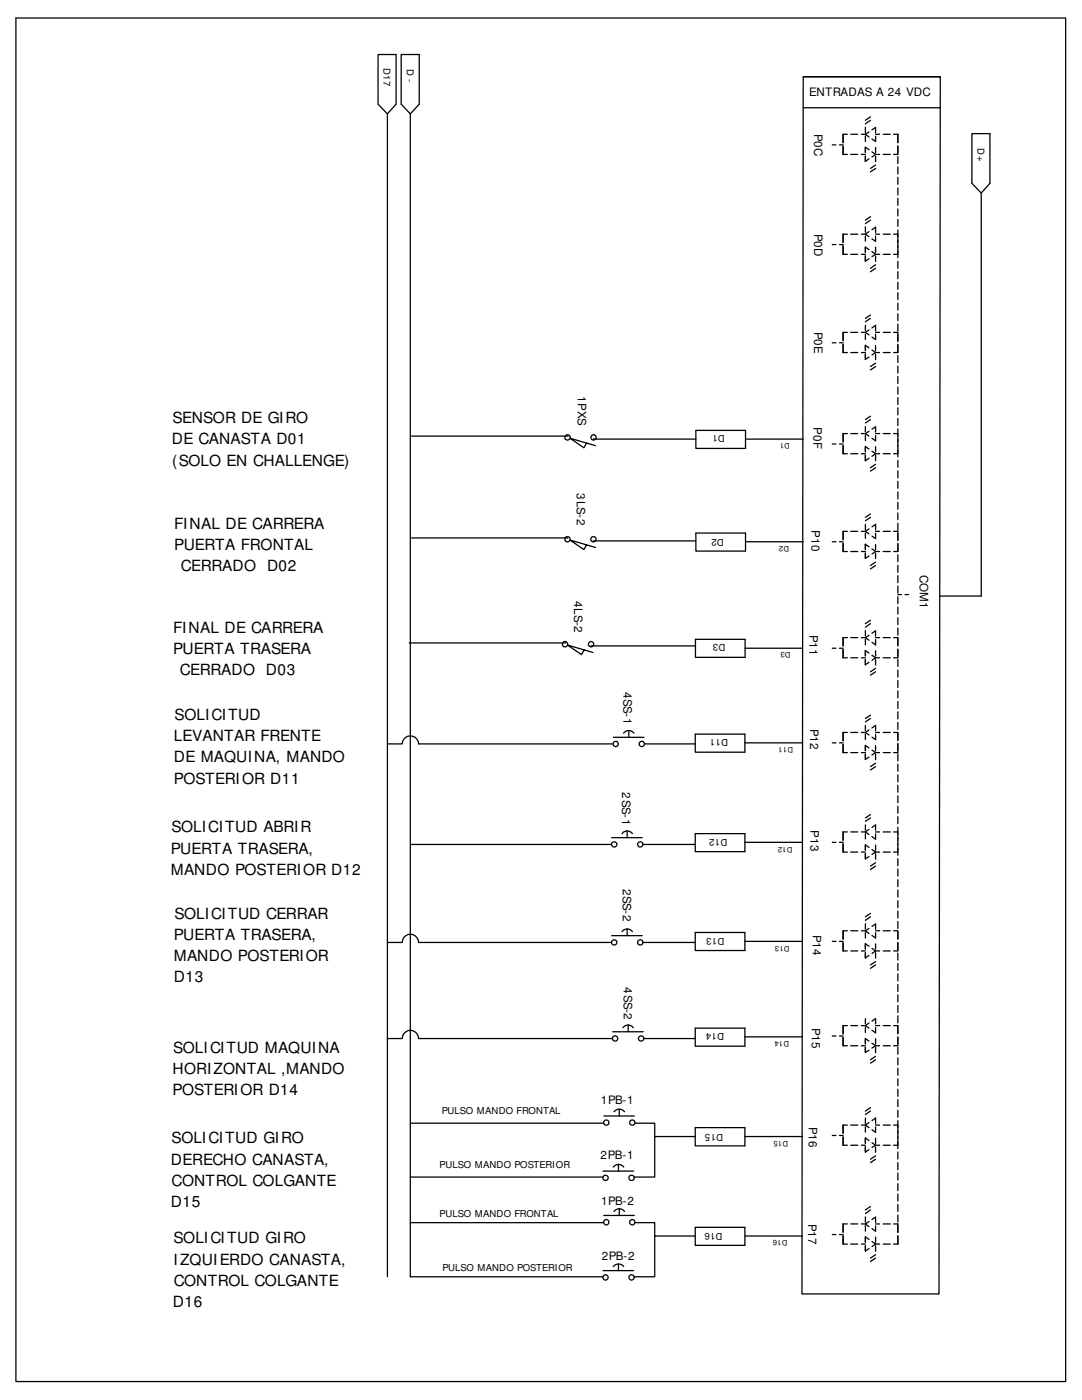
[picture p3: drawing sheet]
<svg xmlns="http://www.w3.org/2000/svg" width="216mm" height="279mm" viewBox="0 0 216 279" stroke-linecap="round" stroke-linejoin="round" font-family="sans-serif">
<g fill="none" stroke="#000" stroke-width=".25">
<path d="M3.2 3.6h209.4v272.1h-209.4zM75.4 10.9h3.6v9.9l-1.7 1.9-1.9-1.9zM80.1 10.9h3.6v9.9l-1.8 1.9-1.8-1.9zM160.3 15.3h27.3l-.2 242.9h-27.4zM160.3 15.3h27.3M77.3 22.7v232.1M81.9 22.7v232.1h38.4M160.3 21.5h27.3M166.1 28.9h.7M167.5 28.9h.7M168.2 29.2v1.6h.9M169.1 26.8h-.9v1.7"/>
<path d="M169.8 30.8h1.4M169.8 26.8h1.4M171.9 30.8h.8M171.9 26.8h.8M172.7 25.4v1.1M172.7 27.1v1.1M172.7 31.2v1l.7-.5M172.7 26.8l.7 .5M173.4 29.9l-.7-.5v1M173.4 26.3l-.7 .5M173.7 23.3l-1 .7M173.7 24l-1 .7"/>
<path d="M174 25.9l.7-.5v1.1M174 30.3l.7 .5M174.7 27.2v1l-.7-.5M174.7 29.4v1.1M174.7 31.2v1.1M174.7 30.8h.8M174.7 30.8l-.7 .5M174.7 26.8h.8M174.7 32.9l-1 .7M174.7 33.6l-1 .7M176.2 30.8h1.4M176.2 26.8h1.4"/>
<path d="M178.3 26.8h.9v1.7M179.2 29.1v1.7h-.9M179.2 31.2v1.4M179.2 33.3v1.4M179.2 35.4v1.4M179.2 37.5v1.4M179.2 39.6v1.4M193.9 26.7h3.6v9.9l-1.7 1.9-1.9-1.9zM195.8 38.5v80.5h-8.2M166.1 48.8h.7M167.5 48.8h.7M168.2 49.1v1.7h.9"/>
<path d="M169.1 46.7h-.9v1.7M169.8 50.8h1.4M169.8 46.7h1.4M171.9 50.8h.8M171.9 46.7h.8M172.7 45.3v1.1M172.7 47.1v1M172.7 51.1v1l.7-.5M172.7 46.7l.7 .5M173.4 49.8l-.7-.5v1.1M173.4 46.2l-.7 .5M173.7 43.2l-1 .7"/>
<path d="M173.7 43.9l-1 .7M174 50.2l.7 .6M174 45.8l.7-.5v1.1M174.7 50.8h.8M174.7 50.8l-.7 .4M174.7 47.1v1.1l-.7-.5M174.7 49.3v1.1M174.7 51.1v1.1M174.7 46.7h.8M174.7 52.8l-1 .8M174.7 53.6l-1 .6M176.2 50.8h1.4"/>
<path d="M176.2 46.7h1.4M178.3 50.8h.9M178.3 46.7h.9M179.2 41.7v1.4M179.2 43.8v1.4M179.2 45.9v5.5M179.2 52.2v1.4M179.2 54.2v1.4M179.2 56.3v1.4M179.2 58.4v1.4M166.1 68.4h.7M167.5 68.4h.7"/>
<path d="M168.2 68.7v1.7h.9M169.1 66.3h-.9v1.7M169.8 70.4h1.4M169.8 66.3h1.4M171.9 70.4h.8M171.9 66.3h.8M172.7 64.9v1.1M172.7 66.7v1M172.7 70.7v1l.7-.5M172.7 66.3l.7 .5M173.4 69.4l-.7-.5v1.1M173.4 65.8l-.7 .5"/>
<path d="M173.7 62.9l-1 .6M173.7 63.5l-1 .7M174 65.4l.7-.5v1.1M174 69.8l.7 .6M174.7 66.7v1.1l-.7-.5M174.7 69v1M174.7 70.7v1.1M174.7 70.4h.8M174.7 70.4l-.7 .4M174.7 66.3h.8M174.7 72.5l-1 .7M174.7 73.2l-1 .6"/>
<path d="M176.2 70.4h1.4M176.2 66.3h1.4M178.3 66.3h.9v1.9M179.2 60.5v1.4M179.2 62.6v1.4M179.2 64.7v1.4M179.2 68.7v1.7h-.9M179.2 71v1.3M179.2 73.1v1.4M179.2 75.1v1.4M179.2 77.3v1.4M179.2 79.3v1.4"/>
<path d="M82.1 87h31.3M117.1 88.4l-.6 1-2.8-1.9 5.1 1.4M118.4 87.6h20.5M138.9 85.9h9.9v3.6h-9.9zM148.8 87.6h11.5M166.1 88.6h.7M167.5 88.6h.7M168.2 88.9v1.7h.9M169.1 86.5h-.9v1.7M169.8 90.6h1.4M169.8 86.5h1.4M171.9 90.6h.8"/>
<path d="M171.9 86.5h.8M172.7 85.1v1.1M172.7 86.9v1M172.7 90.8v1.1l.7-.5M172.7 86.5l.7 .5M173.4 89.6l-.7-.5v1.1M173.4 86.1l-.7 .4M173.7 83.1l-1 .6M173.7 83.7l-1 .7M174 85.6l.7-.4v1M174 90l.7 .6M174.7 86.9v1.1l-.7-.5"/>
<path d="M174.7 89.2v1M174.7 90.9v1M174.7 90.6h.8M174.7 90.6l-.7 .5M174.7 86.5h.8M174.7 92.7l-1 .6M174.7 93.3l-1 .7M176.2 90.6h1.4M176.2 86.5h1.4M178.3 90.6h.9M178.3 86.5h.9M179.2 81.4v1.4"/>
<path d="M179.2 83.5v1.4M179.2 85.6v5.6M179.2 91.9v1.4M179.2 94v1.4M179.2 96.1v1.4M179.2 98.2v1.4M82.1 107.4h31.2M117.1 108.8l-.6 .9-2.8-1.9 5.1 1.5M118.4 107.9h20.5M138.9 106.4h9.9v3.6h-9.9zM148.8 108.1h11.5M166.1 108.1h.7"/>
<path d="M167.5 108.1h.7M168.2 108.4v1.7h.9M169.1 106h-.9v1.7M169.8 110.1h1.4M169.8 106h1.4M171.9 110.1h.8M171.9 106h.8M172.7 104.6v1.1M172.7 106.4v1M172.7 110.4v1l.7-.4M172.7 106l.7 .6M173.4 109.1l-.7-.5v1.1"/>
<path d="M173.4 105.5l-.7 .5M173.7 102.6l-1 .7M173.7 103.3l-1 .6M174 105.2l.7-.6v1.1M174 109.6l.7 .5M174.7 106.4v1.1l-.7-.5M174.7 108.7v1M174.7 110.4v1.1M174.7 110.1h.8M174.7 110.1l-.7 .5M174.7 106h.8M174.7 112.2l-1 .7"/>
<path d="M174.7 112.9l-1 .6M176.2 110.1h1.4M176.2 106h1.4M178.3 106h.9v1.9M179.2 100.2v1.4M179.2 102.4v1.3M179.2 104.4v1.4M179.2 108.4v1.7h-.9M179.2 110.7v1.4M179.2 112.8v1.4M179.2 114.9v1.4M179.2 117v1.4"/>
<path d="M179.2 119.1v1.4M179.2 118.7h.7M180.6 118.7h.7M81.7 128.3h31.2M116.5 129.7l-.5 .9-2.8-1.9 5.1 1.5M117.9 128.9h20.9M138.8 127.6h9.9v3.6h-9.9zM148.7 129.4h11.4M166.1 129.4h.7M167.5 129.4h.7M168.2 129.6v1.7h.9M169.1 127.3h-.9v1.6"/>
<path d="M169.8 131.3h1.4M169.8 127.3h1.4M171.9 131.3h.8M171.9 127.3h.8M172.7 125.9v1M172.7 127.6v1.1M172.7 131.6v1.1l.7-.5M172.7 127.3l.7 .5M173.4 130.3l-.7-.5v1.1M173.4 126.8l-.7 .5M173.7 123.8l-1 .7M173.7 124.5l-1 .7"/>
<path d="M174 126.4l.7-.5v1.1M174 130.8l.7 .5M174.7 127.6v1.1l-.7-.5M174.7 129.9v1M174.7 131.6v1.1M174.7 131.3h.8M174.7 131.3l-.7 .5M174.7 127.3h.8M174.7 133.4l-1 .7M174.7 134.1l-1 .6M176.2 131.3h1.4M176.2 127.3h1.4"/>
<path d="M178.3 127.3h.9v1.6M179.2 121.2v1.4M179.2 123.3v1.4M179.2 125.3v1.4M179.2 129.5v1.8h-.9M179.2 131.6v1.4M179.2 133.7v1.4M179.2 135.8v1.4M179.2 137.9v1.4M179.2 140v1.4M77.3 148.5h3a1.63 1.63 0 0 1 1.6-1.6 1.63 1.63 0 0 1 1.6 1.6h38.8M122.4 147.2h6.1"/>
<path d="M124.4 146.3a1.31 1.31 0 0 1 2.1 0M125.5 145.8v1.4M128.6 148.5h10.1M138.7 146.5h9.9v3.6h-9.9zM148.6 148.3h11.5M166.1 148.3h.7M167.5 148.3h.7M168.2 148.5v1.7h.9M169.1 146.2h-.9v1.6M169.8 150.2h1.4M169.8 146.2h1.4M171.9 150.2h.8"/>
<path d="M171.9 146.2h.8M172.7 144.8v1M172.7 146.5v1.1M172.7 150.5v1.1l.7-.5M172.7 146.2l.7 .5M173.4 149.3l-.7-.5v1M173.4 145.7l-.7 .5M173.7 142.7l-1 .7M173.7 143.4l-1 .7M174 145.3l.7-.5v1M174 149.7l.7 .5M174.7 146.6v1l-.7-.5"/>
<path d="M174.7 148.8v1.1M174.7 150.5v1.1M174.7 150.2h.8M174.7 150.2l-.7 .5M174.7 146.2h.8M174.7 152.3l-1 .7M174.7 153l-1 .7M176.2 150.2h1.4M176.2 146.2h1.4M178.3 146.2h.9v1.6M179.2 142.1v1.4M179.2 144.2v1.4"/>
<path d="M179.2 148.3v1.9h-.9M179.2 150.5v1.3M179.2 152.5v1.4M179.2 154.6v1.4M179.2 156.7v1.4M179.2 158.8v1.4M82 168.5h40M122 167.2h6.1M124.1 166.4a1.25 1.25 0 0 1 2.1 0M125.1 165.8v1.4M128.3 168.5h10.4M138.7 166.4h9.9v3.6h-9.9z"/>
<path d="M148.6 168.1h11.5M166.1 168.1h.7M167.5 168.1h.7M168.2 168.4v1.7h.9M169.1 166h-.9v1.7M169.8 170.1h1.4M169.8 166h1.4M171.9 170.1h.8M171.9 166h.8M172.7 164.6v1.1M172.7 166.4v1M172.7 170.3v1.1l.7-.5"/>
<path d="M172.7 166l.7 .5M173.4 169.1l-.7-.5v1.1M173.4 165.5l-.7 .5M173.7 162.6l-1 .6M173.7 163.2l-1 .7M174 165.1l.7-.5v1.1M174 169.5l.7 .6M174.7 166.4v1.1l-.7-.5M174.7 168.7v1M174.7 170.4v1M174.7 170.1h.8M174.7 170.1l-.7 .4"/>
<path d="M174.7 166h.8M174.7 172.2l-1 .6M174.7 172.8l-1 .7M176.2 170.1h1.4M176.2 166h1.4M178.3 170.1h.9M178.3 166h.9M179.2 160.9v1.4M179.2 163v1.4M179.2 165.1v5.6M179.2 171.4v1.4M179.2 173.4v1.4"/>
<path d="M179.2 175.6v1.4M179.2 177.6v1.4M179.2 179.7v1.4M77.3 188.1h3a1.63 1.63 0 0 1 1.6-1.7 1.63 1.63 0 0 1 1.6 1.7h38.5M122 186.7h6.1M124.1 185.9a1.25 1.25 0 0 1 2.1 0M125.1 185.4v1.3M128.3 188.1h10.4M138.7 186.1h9.9v3.6h-9.9zM148.6 187.9h11.5M166.1 187.9h.7M167.5 187.9h.7"/>
<path d="M168.2 188.1v1.7h.9M169.1 185.8h-.9v1.6M169.8 189.8h1.4M169.8 185.8h1.4M171.9 189.8h.8M171.9 185.8h.8M172.7 184.4v1M172.7 186.1v1.1M172.7 190.1v1.1l.7-.5M172.7 185.8l.7 .5M173.4 188.8l-.7-.5v1.1M173.4 185.3l-.7 .5"/>
<path d="M173.7 182.3l-1 .7M173.7 183l-1 .7M174 184.9l.7-.5v1.1M174 189.3l.7 .5M174.7 186.1v1.1l-.7-.5M174.7 188.4v1M174.7 190.1v1.1M174.7 189.8h.8M174.7 189.8l-.7 .5M174.7 185.8h.8M174.7 191.9l-1 .7M174.7 192.6l-1 .7"/>
<path d="M176.2 189.8h1.4M176.2 185.8h1.4M178.3 185.8h.9v1.6M179.2 181.8v1.4M179.2 183.9v1.4M179.2 188.1v1.7h-.9M179.2 190.2v1.4M179.2 192.3v1.4M179.2 194.4v1.3M179.2 196.5v1.4M179.2 198.5v1.4M77.3 207.3h3a1.63 1.63 0 0 1 1.6-1.7 1.63 1.63 0 0 1 1.6 1.7h38.7"/>
<path d="M122.3 205.9h6.1M124.3 205.1a1.25 1.25 0 0 1 2.1 0M125.3 204.6v1.3M128.5 207.3h10.2M138.7 205.2h9.9v3.6h-9.9zM148.6 206.9h11.5M166.1 206.8h.7M167.5 206.8h.7M168.2 207.1v1.6h.9M169.1 204.7h-.9v1.6M169.8 208.7h1.4M169.8 204.7h1.4"/>
<path d="M171.9 208.7h.8M171.9 204.7h.8M172.7 203.3v1M172.7 205v1.1M172.7 209v1.1l.7-.5M172.7 204.7l.7 .5M173.4 207.8l-.7-.5v1M173.4 204.2l-.7 .5M174 203.8l.7-.5v1M174 208.2l.7 .5M174.7 205.1v1l-.7-.5M174.7 207.3v1.1"/>
<path d="M174.7 209v1.1M174.7 208.7h.8M174.7 208.7l-.7 .5M174.7 204.7h.8M174.7 210.8l-1 .7M174.7 211.5l-1 .7M176.2 208.7h1.4M176.2 204.7h1.4M178.3 204.7h.9v1.6M179.2 200.7v1.4M179.2 202.7v1.4M179.2 206.9v1.8h-.9"/>
<path d="M179.2 209v1.4M179.2 211.1v1.4M179.2 213.2v1.4M179.2 215.3v1.4M179.2 217.4v1.4M179.2 219.5v1.4M81.9 224.2h38.5M81.9 234.9h38.4M120.3 233.7h6.1M120.5 222.7h6.1M122.4 232.9a1.25 1.25 0 0 1 2.1 0M122.5 221.9a1.36 1.36 0 0 1 2.1 0"/>
<path d="M123.4 232.4v1.3M123.6 221.4v1.3M126.7 224.2h3.9v2.6M138.7 225h9.9v3.7h-9.9zM138.7 226.8h-8.1v8.1h-4.1M148.6 226.8h11.5M166.1 226.6h.7M167.5 226.6h.7M168.2 226.9v1.7h.9M169.1 224.5h-.9v1.7M169.8 228.6h1.4M169.8 224.5h1.4"/>
<path d="M171.9 228.6h.8M171.9 224.5h.8M172.7 223.1v1.1M172.7 224.9v1M172.7 228.9v1l.7-.5M172.7 224.5l.7 .5M173.4 227.6l-.7-.5v1.1M173.4 224l-.7 .5M173.7 221.1l-1 .6M173.7 221.7l-1 .7M174 223.6l.7-.5v1.1M174 228l.7 .6"/>
<path d="M174.7 224.9v1.1l-.7-.5M174.7 227.2v1M174.7 228.9v1.1M174.7 228.6h.8M174.7 228.6l-.7 .4M174.7 224.5h.8M174.7 230.7l-1 .7M174.7 231.4l-1 .6M176.2 228.6h1.4M176.2 224.5h1.4M178.3 228.6h.9M178.3 224.5h.9"/>
<path d="M179.2 221.6v1.4M179.2 223.6v5.6M179.2 229.9v1.4M179.2 232v1.4M179.2 234.1v1.4M179.2 236.2v1.4M179.2 238.3v1.4M81.9 244h38.5M120.3 253.6h6.1M120.5 242.6h6.1M122.4 252.8a1.31 1.31 0 0 1 2.1 0M122.5 241.8a1.29 1.29 0 0 1 2.1 0"/>
<path d="M123.4 252.3v1.3M123.6 241.2v1.4M126.7 244h3.9v2.7M138.7 244.9h9.9v3.6h-9.9zM138.7 246.7h-8.1v8.1h-4.1M148.6 246.7h11.5M166.1 246.4h.7M167.5 246.4h.7M168.2 246.6v1.7h.9M169.1 244.3h-.9v1.6M169.8 248.3h1.4M169.8 244.3h1.4"/>
<path d="M171.9 248.3h.8M171.9 244.3h.8M172.7 242.9v1M172.7 244.6v1.1M172.7 248.6v1.1l.7-.5M172.7 244.3l.7 .5M173.4 247.4l-.7-.6v1.1M173.4 243.8l-.7 .5M173.7 240.8l-1 .7M173.7 241.5l-1 .7M174 243.4l.7-.5v1.1M174 247.8l.7 .5"/>
<path d="M174.7 244.6v1.1l-.7-.5M174.7 246.9v1M174.7 248.6v1.1M174.7 248.3h.8M174.7 248.3l-.7 .5M174.7 244.3h.8M174.7 250.4l-1 .7M174.7 251.1l-1 .7M176.2 248.3h1.4M176.2 244.3h1.4M178.3 244.3h.9v1.7M179.2 240.4v1.4"/>
<path d="M179.2 242.5v1.4M179.2 246.6v1.7h-.9"/>
<circle cx="113.3" cy="87.3" r=".54"/>
<circle cx="118.4" cy="87.3" r=".54"/>
<circle cx="113.2" cy="107.6" r=".54"/>
<circle cx="118.4" cy="107.6" r=".54"/>
<circle cx="112.7" cy="128.6" r=".54"/>
<circle cx="118" cy="128.6" r=".54"/>
<circle cx="122.9" cy="148.5" r=".54"/>
<circle cx="128.1" cy="148.5" r=".54"/>
<circle cx="122.6" cy="168.5" r=".54"/>
<circle cx="127.7" cy="168.5" r=".54"/>
<circle cx="122.6" cy="188.1" r=".54"/>
<circle cx="127.7" cy="188.1" r=".54"/>
<circle cx="122.7" cy="207.3" r=".54"/>
<circle cx="127.9" cy="207.3" r=".54"/>
<circle cx="120.8" cy="235.1" r=".54"/>
<circle cx="121" cy="224" r=".54"/>
<circle cx="126" cy="235.1" r=".55"/>
<circle cx="126.2" cy="224" r=".54"/>
<circle cx="120.8" cy="254.9" r=".54"/>
<circle cx="121" cy="243.9" r=".54"/>
<circle cx="126" cy="254.9" r=".55"/>
<circle cx="126.2" cy="243.9" r=".54"/>
</g>
<g font-size="3.1">
<text x="34.3" y="88.7">DE CANASTA D01</text>
<text x="34.4" y="84.5">SENSOR DE GIRO</text>
<text x="34.3" y="93">(SOLO EN CHALLENGE)</text>
<text x="34.8" y="105.5">FINAL DE CARRERA</text>
<text x="34.8" y="109.7">PUERTA FRONTAL</text>
<text x="36.1" y="114">CERRADO</text>
<text x="53.3" y="114">D02</text>
<text x="34.5" y="126.3">FINAL DE CARRERA</text>
<text x="34.5" y="130.6">PUERTA TRASERA</text>
<text x="35.9" y="134.8">CERRADO</text>
<text x="53.1" y="134.8">D03</text>
<text x="34.8" y="143.7">SOLICITUD</text>
<text x="34.7" y="147.9">LEVANTAR FRENTE</text>
<text x="34.7" y="152.1">DE MAQUINA, MANDO</text>
<text x="34.7" y="156.4">POSTERIOR D11</text>
<text x="34.2" y="166.1">SOLICITUD ABRIR</text>
<text x="34.1" y="170.3">PUERTA TRASERA,</text>
<text x="34.1" y="174.6">MANDO POSTERIOR D12</text>
<text x="34.8" y="183.3">SOLICITUD CERRAR</text>
<text x="34.7" y="187.6">PUERTA TRASERA,</text>
<text x="34.7" y="191.8">MANDO POSTERIOR</text>
<text x="34.7" y="196">D13</text>
<text x="34.4" y="214.3">HORIZONTAL ,MANDO</text>
<text x="34.5" y="210.1">SOLICITUD MAQUINA</text>
<text x="34.4" y="218.5">POSTERIOR D14</text>
<text x="34.1" y="232.4">DERECHO CANASTA,</text>
<text x="34.2" y="228.2">SOLICITUD GIRO</text>
<text x="34.2" y="236.6">CONTROL COLGANTE</text>
<text x="34.1" y="240.8">D15</text>
<text x="34.6" y="248.2">SOLICITUD GIRO</text>
<text x="34.6" y="252.4">IZQUIERDO CANASTA,</text>
<text x="34.7" y="256.6">CONTROL COLGANTE</text>
<text x="34.5" y="260.9">D16</text>
</g>
<g font-size="2.3">
<text x="161.5" y="19.2">ENTRADAS A 24 VDC</text>
<text x="162.5" y="26.8" transform="rotate(90 162.5 26.8)">P0C</text>
<text x="162.5" y="46.7" transform="rotate(90 162.5 46.7)">P0D</text>
<text x="162.5" y="66.3" transform="rotate(90 162.5 66.3)">P0E</text>
<text x="115.3" y="79.1" transform="rotate(90 115.3 79.1)">1PXS</text>
<text x="162.3" y="85.3" transform="rotate(90 162.3 85.3)">P0F</text>
<text x="115.1" y="98.5" transform="rotate(90 115.1 98.5)">3LS-2</text>
<text x="161.9" y="105.8" transform="rotate(90 161.9 105.8)">P10</text>
<text x="114.6" y="119.9" transform="rotate(90 114.6 119.9)">4LS-2</text>
<text x="183.6" y="114.8" transform="rotate(90 183.6 114.8)">COM1</text>
<text x="161.5" y="126.7" transform="rotate(90 161.5 126.7)">P11</text>
<text x="124.4" y="138" transform="rotate(90 124.4 138)">4SS-1</text>
<text x="161.7" y="145.4" transform="rotate(90 161.7 145.4)">P12</text>
<text x="124.2" y="158.2" transform="rotate(90 124.2 158.2)">2SS-1</text>
<text x="161.7" y="165.7" transform="rotate(90 161.7 165.7)">P13</text>
<text x="124.3" y="177.4" transform="rotate(90 124.3 177.4)">2SS-2</text>
<text x="162.2" y="186.6" transform="rotate(90 162.2 186.6)">P14</text>
<text x="124.5" y="197.1" transform="rotate(90 124.5 197.1)">4SS-2</text>
<text x="162" y="205.1" transform="rotate(90 162 205.1)">P15</text>
<text x="119.9" y="220.3">1PB-1</text>
<text x="161.4" y="225" transform="rotate(90 161.4 225)">P16</text>
<text x="119.8" y="231.4">2PB-1</text>
<text x="119.9" y="240.6">1PB-2</text>
<text x="161.2" y="244.2" transform="rotate(90 161.2 244.2)">P17</text>
<text x="120.1" y="251.4">2PB-2</text>
</g>
<g font-size="1.9">
<text x="76.5" y="13.6" transform="rotate(90 76.5 13.6)">D17</text>
<text x="81.2" y="13.7" transform="rotate(90 81.2 13.7)">D -</text>
<text x="195" y="29.6" transform="rotate(90 195 29.6)">D+</text>
<text x="144.7" y="86.9" transform="rotate(-180 144.7 86.9)">D1</text>
<text x="144.4" y="107.5" transform="rotate(-180 144.4 107.5)">D2</text>
<text x="144.7" y="128.6" transform="rotate(-180 144.7 128.6)">D3</text>
<text x="145.3" y="147.5" transform="rotate(-180 145.3 147.5)">D11</text>
<text x="145.2" y="167.4" transform="rotate(-180 145.2 167.4)">D12</text>
<text x="144.6" y="187.2" transform="rotate(-180 144.6 187.2)">D13</text>
<text x="144.5" y="206.2" transform="rotate(-180 144.5 206.2)">D14</text>
<text x="88.1" y="222.4">PULSO MANDO FRONTAL</text>
<text x="144.3" y="226.2" transform="rotate(-180 144.3 226.2)">D15</text>
<text x="87.7" y="233.2">PULSO MANDO POSTERIOR</text>
<text x="87.7" y="242.8">PULSO MANDO FRONTAL</text>
<text x="144.2" y="246" transform="rotate(-180 144.2 246)">D16</text>
<text x="88.3" y="253.6">PULSO MANDO POSTERIOR</text>
</g>
<g font-size="1.5">
<text x="157.6" y="88.4" transform="rotate(-180 157.6 88.4)">D1</text>
<text x="157.4" y="109.1" transform="rotate(-180 157.4 109.1)">D2</text>
<text x="157.7" y="130.1" transform="rotate(-180 157.7 130.1)">D3</text>
<text x="158.2" y="149.1" transform="rotate(-180 158.2 149.1)">D11</text>
<text x="158.1" y="169" transform="rotate(-180 158.1 169)">D12</text>
<text x="157.6" y="188.7" transform="rotate(-180 157.6 188.7)">D13</text>
<text x="157.5" y="207.7" transform="rotate(-180 157.5 207.7)">D14</text>
<text x="157.3" y="227.8" transform="rotate(-180 157.3 227.8)">D15</text>
<text x="157.1" y="247.6" transform="rotate(-180 157.1 247.6)">D16</text>
</g>
</svg>
